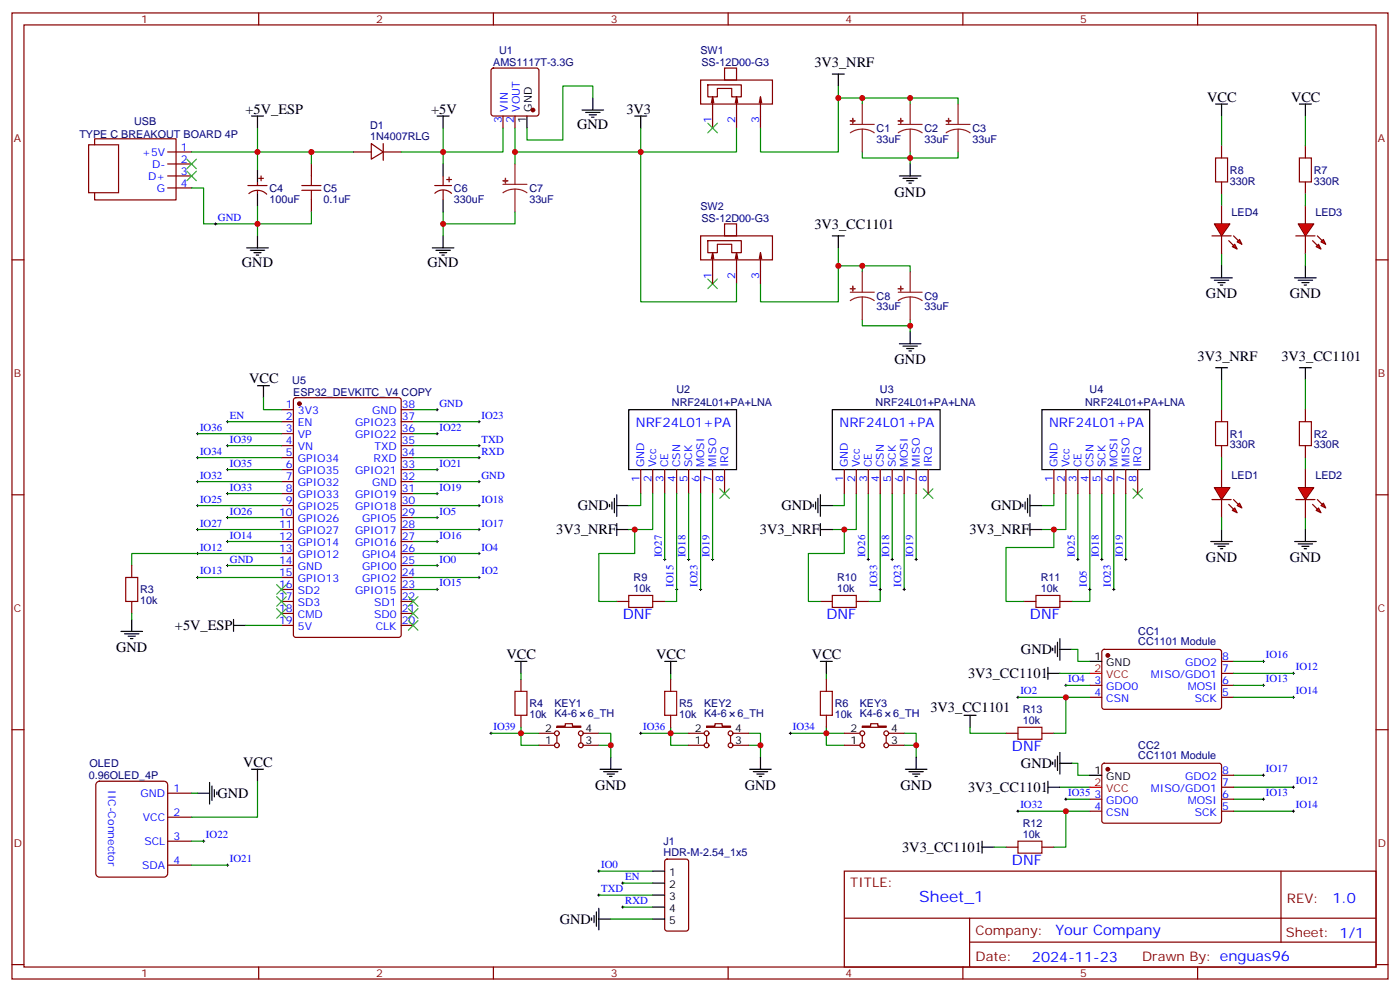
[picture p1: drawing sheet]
<svg xmlns="http://www.w3.org/2000/svg" width="412mm" height="292mm" viewBox="0 0 412 292" stroke-linecap="round" stroke-linejoin="round" font-family="sans-serif">
<g fill="none" stroke="#870000" stroke-width=".35">
<path d="M3.5 3.8h405.4v284.3h-405.4zM7.1 7.3h398.2v277.3h-398.2zM76.2 3.8v3.5M145.3 3.8v3.5M214.5 3.8v3.5M283.6 3.8v3.5M352.8 3.8v3.5M144.9 20.2l.4-.2h12.7l.5 .2 .2 .5v12.7l-.2 .5-.5 .2h-12.7l-.5-.2-.2-.5v-12.7zM148.2 34.1v3.6M151.7 34.1v3.6M206.4 23.6h21.1v7h-21.1zM208.5 25h9.9v3.5h-2.9v-2.5h-4.2v2.5h-2.8z"/>
<path d="M209.9 28.5l-.4 1.8M210.3 30.3l-.4-1.8v9.2M213.4 20h3.6v3.6h-3.6zM217 28.5l-.4 1.8M217.3 30.3l-.3-1.8v9.2M224 28.5l-.3 1.8M224.4 30.3l-.4-1.8v9.2M26.1 42.6h8.8v14.1h-8.8zM27.9 42.6v-1.7h24v17.9h-24v-2.1M49.4 44.7h7M49.4 48.3h7M49.4 51.8h7"/>
<path d="M49.4 55.3h7M73 54.6h5.7M73.3 57a3.8 3.8 0 0 1 5.3 .2M75.8 53.6v1M75.8 56v1.1M76.2 52.5h1.4M76.9 51.8v1.4M91.7 48.3v3.5M91.7 58.8v3.6M104.1 44.7h5.3M109.4 42.3l3.5 2.4-3.5 2.1zM112.9 44.7h5.3"/>
<path d="M112.9 42.3v4.9M128.1 54.6h4.9M128.1 56.9a3.5 3.5 0 0 1 4.9 0M130.5 51.8v2.8M130.5 56v2.8M131.6 52.8h1.4M132.3 52.1v1.5M3.5 76.5h3.6M206.4 69.4h21.1v7.1h-21.1zM208.5 70.8h9.9v3.6h-2.9v-2.5h-4.2v2.5h-2.8zM209.9 74.4l-.4 1.7M210.3 76.1l-.4-1.7v9.1"/>
<path d="M213.4 65.9h3.6v3.5h-3.6zM217 74.4l-.4 1.7M217.3 76.1l-.3-1.7v9.1M224 74.4l-.3 1.7M224.4 76.1l-.4-1.7v9.1M405.3 76.5h3.6M86.7 117.3l.4-.2h30.4l.6 .4 .1 69.4-.5 .7h-30.6l-.6-.5-.1-69.3zM82.9 120.6h3.5M82.9 124.1h3.5M82.9 127.6h3.5M82.9 131.2h3.5M82.9 134.7h3.5"/>
<path d="M82.9 138.2h3.5M118.2 120.6h3.5M118.2 124.1h3.5M118.2 127.6h3.5M118.2 131.2h3.5M118.2 134.7h3.5M118.2 138.2h3.5M188.7 138.2v7.1M192.3 138.2v7.1M195.8 138.2v7.1M199.3 138.2v7.1M202.8 138.2v7.1"/>
<path d="M206.4 138.2v7.1M209.9 138.2v7.1M213.4 138.2v7.1M248.7 138.2v7.1M252.2 138.2v7.1M255.8 138.2v7.1M259.3 138.2v7.1M262.8 138.2v7.1M266.3 138.2v7.1M269.9 138.2v7.1M273.4 138.2v7.1M310.4 138.2v7.1"/>
<path d="M314 138.2v7.1M317.5 138.2v7.1M321 138.2v7.1M324.6 138.2v7.1M328.1 138.2v7.1M331.6 138.2v7.1M335.1 138.2v7.1M359.8 120.6v3.5M359.8 131.2v3.5M3.5 145.6h3.6M82.9 141.7h3.5M82.9 145.3h3.5"/>
<path d="M82.9 148.8h3.5M82.9 152.3h3.5M82.9 155.9h3.5M82.9 159.4h3.5M118.2 141.7h3.5M118.2 145.3h3.5M118.2 148.8h3.5M118.2 152.3h3.5M118.2 155.9h3.5M118.2 159.4h3.5M405.3 145.6h3.6M38.8 166.4v3.6"/>
<path d="M38.8 177v3.6M82.9 162.9h3.5M82.9 166.4h3.5M82.9 170h3.5M82.9 173.5h3.5M82.9 177h3.5M118.2 162.9h3.5M118.2 166.4h3.5M118.2 170h3.5M118.2 173.5h3.5M118.2 177h3.5M82.9 180.6h3.5"/>
<path d="M82.9 184.1h3.5M118.2 180.6h3.5M118.2 184.1h3.5M153.5 200v3.5M197.6 200v3.5M243.4 200v3.5M324.8 191.3l.5-.2 34.1 .1 .4 .6v16.5l-.7 .5-34.1-.1-.4-.6v-16.3zM359.8 198.2h3.6M359.8 194.7h3.6M3.5 214.8h3.6M153.5 210.5v3.6M158.7 219.4h4.6"/>
<path d="M158.7 215.8h4.6M164 213.7h2.5v-.7h2.1v.7h2.5v.4h-7.1zM164 216.5v2.2M171.1 216.5v2.2M171.8 219.4h4.6M171.8 215.8h4.6M197.6 210.5v3.6M202.8 219.4h4.6M202.8 215.8h4.6M208.1 213.7h2.5v-.7h2.1v.7h2.5v.4h-7.1zM208.1 216.5v2.2M215.2 216.5v2.2"/>
<path d="M215.9 219.4h4.6M215.9 215.8h4.6M243.4 210.5v3.6M248.7 219.4h4.6M248.7 215.8h4.6M254 213.7h2.5v-.7h2.1v.7h2.5v.4h-7.1zM254 216.5v2.2M261.1 216.5v2.2M261.8 219.4h4.5M261.8 215.8h4.5M321 201.7h3.6M321 205.2h3.6"/>
<path d="M359.8 201.7h3.6M359.8 205.2h3.6M405.3 214.8h3.6M28.5 230.4l.8-.5h19l.9 .5 .2 .6v26.1l-.5 .9-.6 .2h-19l-.9-.5-.2-.6v-26.1zM49.4 233.5h7M321 235.2h3.6M321 238.8h3.6M324.8 224.9l.5-.3 34.1 .1 .4 .7v16.5l-.7 .4-34.1-.1-.4-.6v-16.2zM359.8 235.2h3.6M359.8 238.8h3.6M359.8 231.7h3.6M359.8 228.2h3.6"/>
<path d="M49.4 254.6h7M49.4 247.6h7M49.4 240.5h7M248.7 256.4h156.6v28.2h-156.6zM377.3 256.4v20.9M248.7 270.2h156.5M285.6 277.3h119.6M285.6 270.2v14.2M3.5 283.9h3.6M76.2 284.6v3.5M145.3 284.6v3.5M214.5 284.6v3.5"/>
<path d="M283.6 284.6v3.5M352.8 284.6v3.5M405.3 283.9h3.6"/>
<circle cx="164" cy="219.4" r=".71"/>
<circle cx="164" cy="215.8" r=".71"/>
<circle cx="171.1" cy="215.8" r=".71"/>
<circle cx="171.1" cy="219.4" r=".71"/>
<circle cx="208.1" cy="215.8" r=".71"/>
<circle cx="208.1" cy="219.4" r=".71"/>
<circle cx="215.2" cy="219.4" r=".71"/>
<circle cx="215.2" cy="215.8" r=".71"/>
<circle cx="254" cy="215.8" r=".71"/>
<circle cx="254" cy="219.4" r=".71"/>
<circle cx="261.1" cy="215.8" r=".71"/>
<circle cx="261.1" cy="219.4" r=".71"/>
</g>
<g fill="none" stroke="#000" stroke-width=".35">
<path d="M74.1 34.1h3.5M75.8 34.1v3.6M128.8 34.1h3.5M130.5 34.1v3.6M155.2 34.1v3.6M171.4 32.4h6.4M172.5 33.1h4.2M173.6 33.8h2.1M174.3 34.5h.7M174.6 28.9v3.5M187 34.1h3.5M188.7 34.1v3.6"/>
<path d="M245.2 21.8h3.5M246.9 21.8v3.5M75.8 50v3.6M75.8 57.1v3.5M130.5 48.3v3.5M130.5 58.8v3.6M264.9 51.8h6.4M266 52.5h4.2M267.1 53.2h2.1M267.8 53.9h.7M268.1 48.3v3.5M72.7 73h6.3"/>
<path d="M73.7 73.7h4.3M74.8 74.4h2.1M75.5 75.1h.7M75.8 69.4v3.6M127.4 73h6.3M128.4 73.7h4.2M129.5 74.4h2.1M130.2 75.1h.7M130.5 69.4v3.6M245.2 69.4h3.5M246.9 69.4v3.6M268.1 97.6v3.6"/>
<path d="M75.8 113.5h3.6M77.6 113.5v3.6M264.9 101.2h6.4M266 101.9h4.2M267.1 102.6h2.1M267.8 103.3h.7M185.2 120.6h31.8v17.6h-31.8zM245.2 120.6h31.7v17.6h-31.7zM306.9 120.6h31.8v17.6h-31.8zM179.6 148.4v.8M180.3 147.7v2.2M181 146.7v4.2"/>
<path d="M181.7 148.8h3.5M181.7 145.6v6.4M181.7 154.1v3.5M181.7 155.9h3.5M239.5 148.4v.8M240.2 147.7v2.2M240.9 146.7v4.2M241.7 148.8h3.5M241.7 155.9h3.5M241.7 145.6v6.4M241.7 154.1v3.5M301.3 148.4v.8"/>
<path d="M302 147.7v2.2M302.7 146.7v4.2M303.4 148.8h3.5M303.4 155.9h3.5M303.4 145.6v6.4M303.4 154.1v3.5M35.6 185.8h6.4M36.7 186.5h4.2M37.7 187.3h2.2M38.5 188h.7M38.8 182.3v3.5M68.8 184.1h3.5"/>
<path d="M68.8 182.3v3.5M151.7 194.7h3.5M153.5 194.7v3.5M195.8 194.7h3.5M197.6 194.7v3.5M241.7 194.7h3.5M243.4 194.7v3.5M308.7 198.2h3.5M308.7 196.4v3.6M310.1 190.8v.7M310.8 190.1v2.1M311.5 189v4.3"/>
<path d="M312.2 191.1h3.5M312.2 188v6.3M321 194.7h3.6M58.2 233.5h3.5M61.7 230.3v6.3M62.4 231.4v4.2M63.1 232.4v2.1M63.9 233.1v.7M74.1 226.4h3.5M75.8 226.4v3.5M176.7 226.4h6.4M177.8 227.1h4.2"/>
<path d="M178.9 227.8h2.1M179.6 228.5h.7M179.9 222.9v3.5M220.8 226.4h6.4M221.9 227.1h4.2M223 227.8h2.1M223.7 228.5h.7M224 222.9v3.5M266.7 226.4h6.3M267.8 227.1h4.2M268.8 227.8h2.1M269.5 228.5h.7"/>
<path d="M269.9 222.9v3.5M308.7 229.9v3.6M308.7 231.7h3.5M310.1 224.3v.7M310.8 223.6v2.1M311.5 222.5v4.3M312.2 221.5v6.3M312.2 224.6h3.5M321 228.2h3.6"/>
</g>
<g fill="#870000" stroke="#870000" stroke-width=".35">
<circle cx="157" cy="32.4" r=".53"/>
<circle cx="326.3" cy="192.9" r=".53"/>
<circle cx="88.2" cy="118.8" r=".53"/>
<circle cx="326.3" cy="226.4" r=".53"/>
</g>
<path d="M321 198.2h3.6M321 231.7h3.6" fill="none" stroke="#f00" stroke-width=".35"/>
<g fill="none" stroke="#008700" stroke-width=".35">
<path d="M75.8 37.7v7h-19.4M130.5 37.7v7h-12.3M148.2 37.7v7h-17.7v3.6M151.7 37.7v10.6M174.6 28.9v-3.6h-8.8v15.9h-10.6v-3.5M188.7 37.7v51.1h28.3v-5.3M217 37.7v7h-65.3M246.9 25.3v19.4h-22.9v-7M246.9 28.9h7.1v1.7M254 28.9h28.2v1.7M268.1 28.9v1.7M56.4 55.3h3.6v10.6h15.8v3.5"/>
<path d="M91.7 48.3v-3.6h-15.9v5.3M91.7 44.7h12.4M254 44.7v1.8h28.2v-1.8M268.1 44.7v3.6M75.8 60.6v5.3h15.9v-3.5M130.5 62.4v7M151.7 62.4v3.5h-21.2M246.9 73v15.8h-22.9v-5.3M246.9 78.2h7.1M254 94.1v1.8h14.1v1.7M254 80v-1.8h14.1v1.8M268.1 94.1v1.8"/>
<path d="M77.6 117.1v3.5h5.3M58.2 134.7h24.7M58.2 127.6h24.7M67 138.2h15.9M67 131.2h15.9M121.7 120.6h7.1M121.7 124.1h19.4M121.7 138.2h7.1M121.7 127.6h7.1M58.2 141.7h24.7M58.2 148.8h24.7M58.2 155.9h24.7"/>
<path d="M67 159.4h15.9M67 145.3h15.9M67 152.3h15.9M121.7 141.7h19.4M121.7 148.8h19.4M121.7 159.4h7.1M121.7 145.3h7.1M121.7 152.3h7.1M188.7 145.3v3.5h-3.5M192.3 145.3v10.6h-7.1M195.8 145.3v19.4M202.8 145.3v19.4"/>
<path d="M206.4 145.3v28.2M209.9 145.3v19.4M248.7 145.3v3.5h-3.5M252.2 145.3v10.6h-7M255.8 145.3v19.4M259.3 145.3v31.7h-3.5M262.8 145.3v19.4M266.3 145.3v28.2M269.9 145.3v19.4M310.4 145.3v3.5h-3.5M314 145.3v10.6h-7.1M317.5 145.3v19.4"/>
<path d="M321 145.3v31.7h-5.3M324.6 145.3v19.4M328.1 145.3v28.2M331.6 145.3v19.4M58.2 170h24.7M67 166.4h15.9M82.9 162.9h-44.1v3.5M121.7 170h19.4M121.7 162.9h19.4M38.8 180.6v1.7M72.3 184.1h10.6M153.5 198.2v1.8"/>
<path d="M197.6 198.2v1.8M243.4 198.2v1.8M312.2 198.2h8.8M315.7 191.1h1.8v3.6h3.5M363.4 198.2h17.6M363.4 194.7h8.8M144.6 215.8h8.9v3.6h5.2M153.5 214.1v1.7h5.2M176.4 215.8h3.5v7.1M176.4 219.4h3.5M188.7 215.8h8.9v3.6h5.2M197.6 214.1v1.7h5.2"/>
<path d="M220.5 215.8h3.5v7.1M220.5 219.4h3.5M232.8 215.8h10.6v3.6h5.3M243.4 214.1v1.7h5.3M266.3 215.8h3.6v7.1M266.3 219.4h3.6M299.9 205.2h21.1M314 201.7h7M363.4 201.7h8.8M363.4 205.2h17.6M56.4 233.5h1.8M75.8 229.9v10.6h-19.4"/>
<path d="M299.9 238.8h21.1M312.2 231.7h8.8M314 235.2h7M315.7 224.6h1.8v3.6h3.5M363.4 228.2h8.8M363.4 235.2h8.8M363.4 238.8h17.6M363.4 231.7h17.6M56.4 247.6h3.6M56.4 254.6h10.6"/>
</g>
<g fill="none" stroke="#3c3" stroke-width=".35">
<path d="M208.5 36.3l2.8 2.8M211.3 36.3l-2.8 2.8M55 46.8l2.9 2.9M55 50.4l2.9 2.8M57.9 46.8l-2.9 2.9M57.9 50.4l-2.9 2.8M208.5 82.1l2.8 2.8M211.3 82.1l-2.8 2.8M212 143.9l2.8 2.8M214.8 143.9l-2.8 2.8M272 143.9l2.8 2.8M274.8 143.9l-2.8 2.8"/>
<path d="M333.7 143.9l2.8 2.8M336.5 143.9l-2.8 2.8"/>
</g>
<path d="M88.9 56h5.6M88.9 54.6h5.6M91.7 51.8v2.8M91.7 56v2.8M358.1 124.1h3.5v7.1h-3.5zM37 170h3.6v7h-3.6zM151.7 203.5h3.5v7h-3.5zM195.8 203.5h3.5v7h-3.5zM241.7 203.5h3.5v7h-3.5z" fill="none" stroke="#a10000" stroke-width=".35"/>
<g fill="none" stroke="#000" stroke-width=".29">
<path d="M63.1 65.9h.8M63.5 65.5v.8M57.9 127.6h.7M57.9 134.7h.7M58.2 127.3v.7M58.2 134.3v.7M66.7 138.2h.7M66.7 131.2h.7M67 130.8v.7M67 137.9v.7M128.4 120.6h.7M128.4 138.2h.7"/>
<path d="M128.4 127.6h.7M128.8 120.2v.7M128.8 127.3v.7M128.8 137.9v.7M140.8 124.1h.7M141.1 123.8v.7M57.9 141.7h.7M57.9 148.8h.7M57.9 155.9h.7M58.2 141.4v.7M58.2 148.4v.8M58.2 155.5v.7"/>
<path d="M66.7 159.4h.7M66.7 145.3h.7M66.7 152.3h.7M67 144.9v.7M67 152v.7M67 159v.7M128.4 159.4h.7M128.4 145.3h.7M128.4 152.3h.7M128.8 144.9v.7M128.8 152v.7M128.8 159v.7"/>
<path d="M140.8 141.7h.7M140.8 148.8h.7M140.8 155.9h.7M141.1 141.4v.7M141.1 148.4v.8M141.1 155.5v.7M57.9 170h.7M57.9 162.9h.7M58.2 162.6v.7M58.2 169.6v.7M66.7 166.4h.7M67 166.1v.7"/>
<path d="M128.4 166.4h.7M128.4 173.5h.7M128.8 166.1v.7M128.8 173.1v.7M140.8 170h.7M140.8 162.9h.7M141.1 162.6v.7M141.1 169.6v.7M195.4 164.7h.7M195.8 164.3v.7M199 173.5h.7M199.3 173.1v.7"/>
<path d="M202.5 164.7h.7M202.8 164.3v.7M206 173.5h.7M206.4 173.1v.7M209.5 164.7h.8M209.9 164.3v.7M255.4 164.7h.7M255.8 164.3v.7M258.9 173.5h.7M259.3 173.1v.7M262.5 164.7h.7M262.8 164.3v.7"/>
<path d="M266 173.5h.7M266.3 173.1v.7M269.5 164.7h.7M269.9 164.3v.7M317.1 164.7h.8M317.5 164.3v.7M320.7 173.5h.7M321 173.1v.7M324.2 164.7h.7M324.6 164.3v.7M327.7 173.5h.7M328.1 173.1v.7"/>
<path d="M331.3 164.7h.7M331.6 164.3v.7M371.8 194.7h.7M372.2 194.3v.7M380.6 198.2h.8M381 197.8v.7M144.3 215.8h.7M144.6 215.5v.7M188.4 215.8h.7M188.7 215.5v.7M232.5 215.8h.7M232.8 215.5v.7"/>
<path d="M299.5 205.2h.7M299.9 204.9v.7M313.6 201.7h.7M314 201.4v.7M371.8 201.7h.7M372.2 201.4v.7M380.6 205.2h.8M381 204.9v.7M299.5 238.8h.7M299.9 238.4v.7M313.6 235.2h.7M314 234.9v.7"/>
<path d="M371.8 235.2h.7M371.8 228.2h.7M372.2 227.8v.7M372.2 234.9v.7M380.6 238.8h.8M380.6 231.7h.8M381 231.4v.7M381 238.4v.7M59.6 247.6h.7M60 247.2v.7M66.7 254.6h.7M67 254.3v.7"/>
</g>
<g fill="none" stroke="#8c2424" stroke-width=".35">
<path d="M250.5 36.6h7M254 38l1.9 .3 1.6 .8M254 38l-1.9 .3-1.6 .8M254 30.6v6M254 38v6.7M264.6 36.6h7M268.1 38l1.9 .3 1.6 .8M268.1 38l-1.8 .3-1.7 .8M268.1 30.6v6M268.1 38v6.7M278.7 36.6h7.1M282.2 38l1.9 .3 1.7 .8"/>
<path d="M282.2 38l-1.8 .3-1.7 .8M282.2 30.6v6M282.2 38v6.7M148.2 54.3h7M151.7 55.7l1.8 .2 1.7 .8M151.7 55.7l-1.9 .2-1.6 .8M151.7 48.3v6M151.7 55.7v6.7M250.5 86h7M254 87.4l1.9 .3 1.6 .8M254 87.4l-1.9 .3-1.6 .8M254 80v6"/>
<path d="M254 87.4v6.7M264.6 86h7M268.1 87.4l1.9 .3 1.6 .8M268.1 87.4l-1.8 .3-1.7 .8M268.1 80v6M268.1 87.4v6.7"/>
</g>
<g fill="#8c2424" stroke="#8c2424" stroke-width=".35">
<path d="M148.2 53.2h1.4z"/>
<path d="M148.9 52.5v1.4z"/>
<path d="M250.5 35.6h1.4z"/>
<path d="M251.2 34.9v1.4z"/>
<path d="M264.6 35.6h1.4z"/>
<path d="M265.3 34.9v1.4z"/>
<path d="M278.7 35.6h1.4z"/>
<path d="M279.4 34.9v1.4z"/>
<path d="M250.5 84.9l1.4 .1z"/>
<path d="M251.2 84.2v1.5z"/>
<path d="M264.6 84.9l1.4 .1z"/>
<path d="M265.3 84.2v1.5z"/>
</g>
<g fill="#f00" stroke="#870000" stroke-width=".35">
<path d="M357.7 143.5h4.6l-2.5 3.5z"/>
<path d="M357 147h5.7z"/>
</g>
<g fill="#870000" stroke="#870000" stroke-width=".35">
<path d="M363.4 147l1.4 1.4z"/>
<path d="M361.9 148.4l1.5 1.5z"/>
</g>
<g fill="#f00" stroke="#870000" stroke-width=".35">
<path d="M364.4 148.8l.7-.7 .7 1.4z"/>
<path d="M363 150.2l.7-.7 .7 1.4z"/>
</g>
<path d="M359.8 138.2v5.3M359.8 147v5.3" fill="none" stroke="#870000" stroke-width=".35"/>
<path d="M359.8 111.8v8.8M384.5 111.8v8.8M359.8 134.7v3.5M384.5 134.7v3.5M359.8 152.3v3.6M384.5 152.3v3.6" fill="none" stroke="#008700" stroke-width=".35"/>
<g fill="none" stroke="#000" stroke-width=".35">
<path d="M358.1 108.2h3.5M359.8 108.2v3.6M382.8 108.2h3.5M384.5 108.2v3.6M356.7 159.4h6.3M359.8 155.9v3.5M381.4 159.4h6.3M384.5 155.9v3.5M357.7 160.1h4.2M358.8 160.8h2.1M359.5 161.5h.7M382.4 160.1h4.2"/>
<path d="M383.5 160.8h2.1M384.2 161.5h.7"/>
</g>
<g fill="#f00" stroke="#870000" stroke-width=".35">
<path d="M382.4 143.5h4.6l-2.5 3.5z"/>
<path d="M381.7 147h5.6z"/>
</g>
<g fill="#870000" stroke="#870000" stroke-width=".35">
<path d="M388.1 147l1.4 1.4z"/>
<path d="M386.6 148.4l1.5 1.5z"/>
</g>
<g fill="#f00" stroke="#870000" stroke-width=".35">
<path d="M389.1 148.8l.7-.7 .7 1.4z"/>
<path d="M387.7 150.2l.7-.7 .7 1.4z"/>
</g>
<path d="M384.5 43v3.5M384.5 53.6v3.5M384.5 120.6v3.5M384.5 131.2v3.5M384.5 138.2v5.3M384.5 147v5.3M196 253.1l.5-.2h5.6l.7 .4v20l-.4 .7h-5.9l-.7-.4v-20z" fill="none" stroke="#870000" stroke-width=".35"/>
<path d="M382.8 46.5h3.5v7.1h-3.5zM382.8 124.1h3.5v7.1h-3.5z" fill="none" stroke="#a10000" stroke-width=".35"/>
<path d="M67 124.1h15.9M121.7 131.2h19.4M121.7 134.7h19.4M121.7 155.9h19.4M121.7 173.5h7.1M121.7 166.4h7.1M176.4 256.4h15.9M183.4 259.9h8.9M176.4 263.5h15.9M179.9 270.5h12.4M183.4 267h8.9" fill="none" stroke="#008700" stroke-width=".35"/>
<path d="M81.5 172.1l2.8 2.8M81.5 175.6l2.8 2.8M81.5 179.1l2.8 2.9M84.3 172.1l-2.8 2.8M84.3 175.6l-2.8 2.8M84.3 179.1l-2.8 2.9M120.3 179.1l2.8 2.9M120.3 175.6l2.8 2.8M123.1 179.1l-2.8 2.9M123.1 175.6l-2.8 2.8M120.3 182.7l2.8 2.8M123.1 182.7l-2.8 2.8" fill="none" stroke="#3c3" stroke-width=".35"/>
<g fill="none" stroke="#000" stroke-width=".29">
<path d="M66.7 124.1h.7M67 123.8v.7M140.8 134.7h.7M140.8 131.2h.7M141.1 130.8v.7M141.1 134.3v.7M176 256.4h.7M176.4 256v.8M183.1 259.9h.7M183.4 259.6v.7M176 263.5h.7M176.4 263.1v.7"/>
<path d="M183.1 267h.7M183.4 266.6v.7"/>
</g>
<path d="M192.3 256.4h3.5M192.3 259.9h3.5M174.3 270.2v.7M175 269.5v2.1M175.7 268.4v4.2M176.4 270.5h3.5M176.4 267.3v6.4M192.3 263.5h3.5M192.3 267h3.5M192.3 270.5h3.5" fill="none" stroke="#000" stroke-width=".35"/>
<g fill="#f00" stroke="#870000" stroke-width=".35">
<path d="M382.4 65.9h4.6l-2.5 3.5z"/>
<path d="M381.7 69.4h5.6z"/>
</g>
<g fill="#870000" stroke="#870000" stroke-width=".35">
<path d="M388.1 69.4l1.4 1.4z"/>
<path d="M386.6 70.8l1.5 1.4z"/>
</g>
<g fill="#f00" stroke="#870000" stroke-width=".35">
<path d="M389.1 71.2l.7-.7 .7 1.4z"/>
<path d="M387.7 72.6l.7-.7 .7 1.4z"/>
</g>
<path d="M384.5 60.6v5.3M384.5 69.4v5.3" fill="none" stroke="#870000" stroke-width=".35"/>
<path d="M359.8 34.1v8.9M384.5 34.1v8.9M359.8 57.1v3.5M384.5 57.1v3.5M359.8 74.7v3.5M384.5 74.7v3.5" fill="none" stroke="#008700" stroke-width=".35"/>
<path d="M359.8 78.2v3.6M384.5 78.2v3.6M356.7 81.8h6.3M357.7 82.5h4.2M358.8 83.2h2.1M359.5 83.9h.7M381.4 81.8h6.3M382.4 82.5h4.2M383.5 83.2h2.1M384.2 83.9h.7" fill="none" stroke="#000" stroke-width=".35"/>
<g fill="#f00" stroke="#870000" stroke-width=".35">
<path d="M357.7 65.9h4.6l-2.5 3.5z"/>
<path d="M357 69.4h5.7z"/>
</g>
<g fill="#870000" stroke="#870000" stroke-width=".35">
<path d="M363.4 69.4l1.4 1.4z"/>
<path d="M361.9 70.8l1.5 1.4z"/>
</g>
<g fill="#f00" stroke="#870000" stroke-width=".35">
<path d="M364.4 71.2l.7-.7 .7 1.4z"/>
<path d="M363 72.6l.7-.7 .7 1.4z"/>
</g>
<g fill="none" stroke="#870000" stroke-width=".35">
<path d="M359.8 43v3.5M359.8 53.6v3.5M359.8 60.6v5.3M359.8 69.4v5.3M181.7 177h3.5M192.3 177h3.5M241.7 177h3.5M252.2 177h3.6M301.6 177h3.6M312.2 177h3.5M296.3 215.8h3.6M306.9 215.8h3.5"/>
<path d="M296.3 249.3h3.6M306.9 249.3h3.5"/>
</g>
<path d="M358.1 46.5h3.5v7.1h-3.5zM185.2 175.3h7.1v3.5h-7.1zM245.2 175.3h7v3.5h-7zM305.2 175.3h7v3.5h-7zM299.9 214.1h7v3.5h-7zM299.9 247.6h7v3.5h-7z" fill="none" stroke="#a10000" stroke-width=".35"/>
<path d="M358.1 30.6h3.5M359.8 30.6v3.5M382.8 30.6h3.5M384.5 30.6v3.5M284 210.5h3.5M285.8 210.5v3.6M289.3 249.3h3.5M289.3 247.6v3.5" fill="none" stroke="#000" stroke-width=".35"/>
<path d="M187 155.9v7h-10.6v14.1h5.3M199.3 145.3v31.7h-3.5M248.7 155.9v7h-10.6v14.1h3.6M310.4 155.9v5.2h-14.1v15.9h5.3M285.8 214.1v1.7h10.5M314 205.2v10.6h-3.6M314 238.8v10.5h-3.6M292.8 249.3h3.5" fill="none" stroke="#008700" stroke-width=".35"/>
<g fill="#c00">
<circle cx="75.8" cy="44.7" r=".88"/>
<circle cx="75.8" cy="65.9" r=".88"/>
<circle cx="91.7" cy="44.7" r=".88"/>
<circle cx="130.5" cy="44.7" r=".88"/>
<circle cx="130.5" cy="65.9" r=".88"/>
<circle cx="151.7" cy="44.7" r=".88"/>
<circle cx="246.9" cy="28.9" r=".88"/>
<circle cx="254" cy="28.9" r=".88"/>
<circle cx="268.1" cy="28.9" r=".88"/>
<circle cx="268.1" cy="46.5" r=".88"/>
<circle cx="188.7" cy="44.7" r=".88"/>
<circle cx="246.9" cy="78.2" r=".88"/>
<circle cx="153.5" cy="215.8" r=".88"/>
<circle cx="179.9" cy="219.4" r=".88"/>
<circle cx="224" cy="219.4" r=".88"/>
<circle cx="197.6" cy="215.8" r=".88"/>
<circle cx="269.9" cy="219.4" r=".88"/>
<circle cx="243.4" cy="215.8" r=".88"/>
<circle cx="254" cy="78.2" r=".88"/>
<circle cx="268.1" cy="95.9" r=".88"/>
<circle cx="248.7" cy="155.9" r=".88"/>
<circle cx="187" cy="155.9" r=".88"/>
<circle cx="310.4" cy="155.9" r=".88"/>
<circle cx="314" cy="238.8" r=".88"/>
<circle cx="314" cy="205.2" r=".88"/>
</g>
<text font-size="4.6" fill="#00f" x="270.8" y="265.4">Sheet_1</text>
<g font-size="4.2">
<text x="239.9" y="19.7">3V3_NRF</text>
<text x="355.6" y="29.9">VCC</text>
<text x="380.3" y="29.9">VCC</text>
<text x="72.3" y="33.4">+5V_ESP</text>
<text x="127" y="33.4">+5V</text>
<text x="184.5" y="33.4">3V3</text>
<text x="170" y="38">GND</text>
<text x="263.5" y="57.9">GND</text>
<text x="239.9" y="67.3">3V3_CC1101</text>
<text x="71.3" y="78.6">GND</text>
<text x="125.9" y="78.6">GND</text>
<text x="355.2" y="87.8">GND</text>
<text x="379.9" y="87.8">GND</text>
<text x="263.5" y="107.3">GND</text>
<text x="352.8" y="106.1">3V3_NRF</text>
<text x="377.5" y="106.1">3V3_CC1101</text>
<text x="73.4" y="112.8">VCC</text>
<text x="170.2" y="150.2">GND</text>
<text x="230.2" y="150.2">GND</text>
<text x="291.9" y="150.2">GND</text>
<text x="163.9" y="157.3">3V3_NRF</text>
<text x="223.8" y="157.3">3V3_NRF</text>
<text x="285.6" y="157.3">3V3_NRF</text>
<text x="355.2" y="165.4">GND</text>
<text x="379.9" y="165.4">GND</text>
<text x="51.5" y="185.5">+5V_ESP</text>
<text x="34.2" y="191.9">GND</text>
<text x="149.2" y="194">VCC</text>
<text x="193.3" y="194">VCC</text>
<text x="239.2" y="194">VCC</text>
<text x="300.7" y="192.6">GND</text>
<text x="285.1" y="199.6">3V3_CC1101</text>
<text x="274.1" y="209.4">3V3_CC1101</text>
<text x="71.6" y="225.7">VCC</text>
<text x="300.7" y="226.1">GND</text>
<text x="175.3" y="232.4">GND</text>
<text x="219.4" y="232.4">GND</text>
<text x="265.3" y="232.4">GND</text>
<text x="285.1" y="233.1">3V3_CC1101</text>
<text x="64" y="234.9">GND</text>
<text x="265.7" y="250.8">3V3_CC1101</text>
<text x="164.9" y="271.9">GND</text>
</g>
<g font-size="4.2" fill="#00f">
<text x="183.4" y="182.3">DNF</text>
<text x="243.4" y="182.3">DNF</text>
<text x="303.4" y="182.3">DNF</text>
<text x="298.1" y="221.1">DNF</text>
<text x="298.1" y="254.6">DNF</text>
<text x="392.5" y="265.7">1.0</text>
<text x="310.9" y="275.2">Your Company</text>
<text x="304" y="283">2024-11-23</text>
</g>
<g font-size="3.9" fill="#00f">
<text x="187.3" y="125.8">NRF24L01+PA</text>
<text x="247.3" y="125.8">NRF24L01+PA</text>
<text x="309" y="125.8">NRF24L01+PA</text>
</g>
<g font-size="3.9" fill="#800">
<text x="250.5" y="261">TITLE:</text>
<text x="379.1" y="265.7">REV:</text>
<text x="287.4" y="275.2">Company:</text>
<text x="378.7" y="275.8">Sheet: 1/1</text>
<text x="287.4" y="282.9">Date:</text>
<text x="336.4" y="282.9">Drawn By: enguas96</text>
</g>
<g font-size="3.2" fill="#800">
<text x="41.6" y="6.8">1</text>
<text x="110.8" y="6.8">2</text>
<text x="179.9" y="6.8">3</text>
<text x="249.1" y="6.8">4</text>
<text x="318.2" y="6.8">5</text>
<text x="4.1" y="41.9">A</text>
<text x="405.9" y="41.9">A</text>
<text x="4.1" y="111.1">B</text>
<text x="405.9" y="111.1">B</text>
<text x="4.1" y="180.2">C</text>
<text x="405.9" y="180.2">C</text>
<text x="4.1" y="249.3">D</text>
<text x="405.9" y="249.3">D</text>
<text x="41.6" y="287.6">1</text>
<text x="110.8" y="287.6">2</text>
<text x="179.9" y="287.6">3</text>
<text x="249.1" y="287.6">4</text>
<text x="318.2" y="287.6">5</text>
</g>
<g font-size="3.2" fill="#000080">
<text x="147" y="15.9">U1</text>
<text x="206.3" y="15.9">SW1</text>
<text x="145.3" y="19.4">AMS1117T-3.3G</text>
<text x="206.6" y="19.4">SS-12D00-G3</text>
<text x="23.4" y="40.6">TYPE C BREAKOUT BOARD 4P</text>
<text x="39.5" y="36.9">USB</text>
<text x="109" y="41.2">1N4007RLG</text>
<text x="109" y="38">D1</text>
<text x="258.2" y="42">33uF</text>
<text x="258.2" y="38.9">C1</text>
<text x="272.3" y="42">33uF</text>
<text x="272.3" y="38.9">C2</text>
<text x="286.5" y="42">33uF</text>
<text x="286.5" y="38.9">C3</text>
<text x="362.3" y="51.2">R8</text>
<text x="387" y="51.2">R7</text>
<text x="79.4" y="59.7">100uF</text>
<text x="79.4" y="56.4">C4</text>
<text x="95.2" y="59.6">0.1uF</text>
<text x="95.2" y="56.5">C5</text>
<text x="133.7" y="59.7">330uF</text>
<text x="133.7" y="56.4">C6</text>
<text x="155.9" y="59.6">33uF</text>
<text x="155.9" y="56.5">C7</text>
<text x="362.3" y="54.3">330R</text>
<text x="387" y="54.3">330R</text>
<text x="206.3" y="61.8">SW2</text>
<text x="206.6" y="65.3">SS-12D00-G3</text>
<text x="362.8" y="63.5">LED4</text>
<text x="387.5" y="63.5">LED3</text>
<text x="258.2" y="88.2">C8</text>
<text x="272.3" y="88.2">C9</text>
<text x="258.2" y="91.4">33uF</text>
<text x="272.3" y="91.4">33uF</text>
<text x="86.1" y="112.9">U5</text>
<text x="86.4" y="116.4">ESP32_DEVKITC_V4 COPY</text>
<text x="197.9" y="119.5">NRF24L01+PA+LNA</text>
<text x="199.2" y="115.7">U2</text>
<text x="257.9" y="119.5">NRF24L01+PA+LNA</text>
<text x="259.2" y="115.7">U3</text>
<text x="319.6" y="119.5">NRF24L01+PA+LNA</text>
<text x="321" y="115.7">U4</text>
<text x="362.3" y="132">330R</text>
<text x="362.3" y="128.8">R1</text>
<text x="387" y="132">330R</text>
<text x="387" y="128.8">R2</text>
<text x="362.8" y="141.1">LED1</text>
<text x="387.5" y="141.1">LED2</text>
<text x="186.6" y="171">R9</text>
<text x="246.6" y="171">R10</text>
<text x="306.6" y="171">R11</text>
<text x="41.3" y="177.8">10k</text>
<text x="41.3" y="174.6">R3</text>
<text x="186.6" y="174.2">10k</text>
<text x="246.6" y="174.2">10k</text>
<text x="306.6" y="174.2">10k</text>
<text x="335.3" y="190">CC1101 Module</text>
<text x="335.3" y="186.9">CC1</text>
<text x="155.9" y="208.2">R4</text>
<text x="163.3" y="208">KEY1</text>
<text x="200" y="208.2">R5</text>
<text x="207.4" y="208">KEY2</text>
<text x="245.9" y="208.2">R6</text>
<text x="253.3" y="208">KEY3</text>
<text x="301.3" y="209.8">R13</text>
<text x="155.9" y="211.3">10k</text>
<text x="163.3" y="211.2">K4-6</text>
<text x="173.2" y="211.2">6_TH</text>
<text x="200" y="211.3">10k</text>
<text x="207.4" y="211.2">K4-6</text>
<text x="217.3" y="211.2">6_TH</text>
<text x="245.9" y="211.3">10k</text>
<text x="253.3" y="211.2">K4-6</text>
<text x="263.1" y="211.2">6_TH</text>
<text x="301.3" y="213">10k</text>
<text x="335.3" y="220.4">CC2</text>
<text x="26.4" y="225.8">OLED</text>
<text x="335.3" y="223.5">CC1101 Module</text>
<text x="26.2" y="229.2">0.96OLED_4P</text>
<text x="301.3" y="243.3">R12</text>
<text x="195.5" y="251.8">HDR-M-2.54_1x5</text>
<text x="195.5" y="248.6">J1</text>
<text x="301.3" y="246.5">10k</text>
</g>
<g font-size="3.2" fill="#00f">
<text x="149.6" y="32.8" transform="rotate(-90 149.6 32.8)">VIN</text>
<text x="153.1" y="32.8" transform="rotate(-90 153.1 32.8)">VOUT</text>
<text x="147.8" y="36.3" transform="rotate(-90 147.8 36.3)">3</text>
<text x="151.3" y="36.3" transform="rotate(-90 151.3 36.3)">2</text>
<text x="209.5" y="36.2" transform="rotate(-90 209.5 36.2)">1</text>
<text x="216.6" y="36.2" transform="rotate(-90 216.6 36.2)">2</text>
<text x="223.7" y="36.2" transform="rotate(-90 223.7 36.2)">3</text>
<text x="41.9" y="45.8">+5V</text>
<text x="53.3" y="44.4">1</text>
<text x="53.3" y="47.9">2</text>
<text x="43.6" y="52.8">D+</text>
<text x="44.8" y="49.3">D-</text>
<text x="53.3" y="51.4">3</text>
<text x="46.2" y="56.4">G</text>
<text x="53.3" y="55">4</text>
<text x="64.2" y="65">GND</text>
<text x="209.5" y="82" transform="rotate(-90 209.5 82)">1</text>
<text x="216.6" y="82" transform="rotate(-90 216.6 82)">2</text>
<text x="223.7" y="82" transform="rotate(-90 223.7 82)">3</text>
<text x="129.5" y="119.7">GND</text>
<text x="67.7" y="123.2">EN</text>
<text x="84.2" y="123.8">2</text>
<text x="84.2" y="120.2">1</text>
<text x="87.7" y="125.5">EN</text>
<text x="87.7" y="122">3V3</text>
<text x="104.6" y="125.5">GPIO23</text>
<text x="109.6" y="122">GND</text>
<text x="118.4" y="120.2">38</text>
<text x="118.4" y="123.8">37</text>
<text x="141.8" y="123.2">IO23</text>
<text x="58.9" y="126.8">IO36</text>
<text x="67.7" y="130.3">IO39</text>
<text x="84.2" y="130.8">4</text>
<text x="84.2" y="127.3">3</text>
<text x="87.7" y="129">VP</text>
<text x="104.6" y="129">GPIO22</text>
<text x="118.4" y="127.3">36</text>
<text x="118.4" y="130.8">35</text>
<text x="129.5" y="126.8">IO22</text>
<text x="141.8" y="130.3">TXD</text>
<text x="58.9" y="133.8">IO34</text>
<text x="67.7" y="137.3">IO35</text>
<text x="84.2" y="137.9">6</text>
<text x="84.2" y="134.3">5</text>
<text x="87.7" y="136.1">GPIO34</text>
<text x="87.7" y="132.6">VN</text>
<text x="110" y="136.1">RXD</text>
<text x="110.3" y="132.6">TXD</text>
<text x="118.4" y="134.3">34</text>
<text x="118.4" y="137.9">33</text>
<text x="129.5" y="137.3">IO21</text>
<text x="141.8" y="133.8">RXD</text>
<text x="189.8" y="137.5" transform="rotate(-90 189.8 137.5)">GND</text>
<text x="193.3" y="137.5" transform="rotate(-90 193.3 137.5)">Vcc</text>
<text x="196.8" y="137.5" transform="rotate(-90 196.8 137.5)">CE</text>
<text x="200.4" y="137.5" transform="rotate(-90 200.4 137.5)">CSN</text>
<text x="203.9" y="137.5" transform="rotate(-90 203.9 137.5)">SCK</text>
<text x="207.4" y="137.5" transform="rotate(-90 207.4 137.5)">MOSI</text>
<text x="211" y="137.5" transform="rotate(-90 211 137.5)">MISO</text>
<text x="214.5" y="137.5" transform="rotate(-90 214.5 137.5)">IRQ</text>
<text x="249.8" y="137.5" transform="rotate(-90 249.8 137.5)">GND</text>
<text x="253.3" y="137.5" transform="rotate(-90 253.3 137.5)">Vcc</text>
<text x="256.8" y="137.5" transform="rotate(-90 256.8 137.5)">CE</text>
<text x="260.3" y="137.5" transform="rotate(-90 260.3 137.5)">CSN</text>
<text x="263.9" y="137.5" transform="rotate(-90 263.9 137.5)">SCK</text>
<text x="267.4" y="137.5" transform="rotate(-90 267.4 137.5)">MOSI</text>
<text x="270.9" y="137.5" transform="rotate(-90 270.9 137.5)">MISO</text>
<text x="274.5" y="137.5" transform="rotate(-90 274.5 137.5)">IRQ</text>
<text x="311.5" y="137.5" transform="rotate(-90 311.5 137.5)">GND</text>
<text x="315" y="137.5" transform="rotate(-90 315 137.5)">Vcc</text>
<text x="318.6" y="137.5" transform="rotate(-90 318.6 137.5)">CE</text>
<text x="322.1" y="137.5" transform="rotate(-90 322.1 137.5)">CSN</text>
<text x="325.6" y="137.5" transform="rotate(-90 325.6 137.5)">SCK</text>
<text x="329.1" y="137.5" transform="rotate(-90 329.1 137.5)">MOSI</text>
<text x="332.7" y="137.5" transform="rotate(-90 332.7 137.5)">MISO</text>
<text x="336.2" y="137.5" transform="rotate(-90 336.2 137.5)">IRQ</text>
<text x="58.9" y="140.9">IO32</text>
<text x="84.2" y="141.4">7</text>
<text x="87.7" y="143.2">GPIO32</text>
<text x="87.7" y="139.6">GPIO35</text>
<text x="104.6" y="139.6">GPIO21</text>
<text x="109.6" y="143.2">GND</text>
<text x="118.4" y="141.4">32</text>
<text x="141.8" y="140.9">GND</text>
<text x="188.4" y="142" transform="rotate(-90 188.4 142)">1</text>
<text x="191.9" y="142" transform="rotate(-90 191.9 142)">2</text>
<text x="195.4" y="142" transform="rotate(-90 195.4 142)">3</text>
<text x="199" y="142" transform="rotate(-90 199 142)">4</text>
<text x="202.5" y="142" transform="rotate(-90 202.5 142)">5</text>
<text x="206" y="142" transform="rotate(-90 206 142)">6</text>
<text x="209.5" y="142" transform="rotate(-90 209.5 142)">7</text>
<text x="213.1" y="142" transform="rotate(-90 213.1 142)">8</text>
<text x="248.4" y="142" transform="rotate(-90 248.4 142)">1</text>
<text x="251.9" y="142" transform="rotate(-90 251.9 142)">2</text>
<text x="255.4" y="142" transform="rotate(-90 255.4 142)">3</text>
<text x="258.9" y="142" transform="rotate(-90 258.9 142)">4</text>
<text x="262.5" y="142" transform="rotate(-90 262.5 142)">5</text>
<text x="266" y="142" transform="rotate(-90 266 142)">6</text>
<text x="269.5" y="142" transform="rotate(-90 269.5 142)">7</text>
<text x="273" y="142" transform="rotate(-90 273 142)">8</text>
<text x="310.1" y="142" transform="rotate(-90 310.1 142)">1</text>
<text x="313.6" y="142" transform="rotate(-90 313.6 142)">2</text>
<text x="317.1" y="142" transform="rotate(-90 317.1 142)">3</text>
<text x="320.7" y="142" transform="rotate(-90 320.7 142)">4</text>
<text x="324.2" y="142" transform="rotate(-90 324.2 142)">5</text>
<text x="327.7" y="142" transform="rotate(-90 327.7 142)">6</text>
<text x="331.3" y="142" transform="rotate(-90 331.3 142)">7</text>
<text x="334.8" y="142" transform="rotate(-90 334.8 142)">8</text>
<text x="58.9" y="147.9">IO25</text>
<text x="67.7" y="144.4">IO33</text>
<text x="84.2" y="148.4">9</text>
<text x="84.2" y="144.9">8</text>
<text x="87.7" y="146.7">GPIO33</text>
<text x="104.6" y="146.7">GPIO19</text>
<text x="118.4" y="144.9">31</text>
<text x="118.4" y="148.4">30</text>
<text x="129.5" y="144.4">IO19</text>
<text x="141.8" y="147.9">IO18</text>
<text x="58.9" y="155">IO27</text>
<text x="67.7" y="151.4">IO26</text>
<text x="82.2" y="155.5">11</text>
<text x="82.2" y="152">10</text>
<text x="87.7" y="153.7">GPIO26</text>
<text x="87.7" y="150.2">GPIO25</text>
<text x="104.6" y="150.2">GPIO18</text>
<text x="106.7" y="153.7">GPIO5</text>
<text x="118.4" y="152">29</text>
<text x="118.4" y="155.5">28</text>
<text x="129.5" y="151.4">IO5</text>
<text x="141.8" y="155">IO17</text>
<text x="67.7" y="158.5">IO14</text>
<text x="82.2" y="159">12</text>
<text x="87.7" y="160.8">GPIO14</text>
<text x="87.7" y="157.3">GPIO27</text>
<text x="104.6" y="157.3">GPIO17</text>
<text x="104.6" y="160.8">GPIO16</text>
<text x="118.4" y="159">27</text>
<text x="129.5" y="158.5">IO16</text>
<text x="58.9" y="162">IO12</text>
<text x="67.7" y="165.6">GND</text>
<text x="82.2" y="166.1">14</text>
<text x="82.2" y="162.6">13</text>
<text x="87.7" y="167.9">GND</text>
<text x="87.7" y="164.3">GPIO12</text>
<text x="106.7" y="164.3">GPIO4</text>
<text x="106.7" y="167.9">GPIO0</text>
<text x="118.4" y="162.6">26</text>
<text x="118.4" y="166.1">25</text>
<text x="129.5" y="165.6">IO0</text>
<text x="141.8" y="162">IO4</text>
<text x="194.9" y="164" transform="rotate(-90 194.9 164)">IO27</text>
<text x="202" y="164" transform="rotate(-90 202 164)">IO18</text>
<text x="209" y="164" transform="rotate(-90 209 164)">IO19</text>
<text x="254.9" y="164" transform="rotate(-90 254.9 164)">IO26</text>
<text x="261.9" y="164" transform="rotate(-90 261.9 164)">IO18</text>
<text x="269" y="164" transform="rotate(-90 269 164)">IO19</text>
<text x="316.6" y="164" transform="rotate(-90 316.6 164)">IO25</text>
<text x="323.7" y="164" transform="rotate(-90 323.7 164)">IO18</text>
<text x="330.7" y="164" transform="rotate(-90 330.7 164)">IO19</text>
<text x="58.9" y="169.1">IO13</text>
<text x="82.2" y="173.1">16</text>
<text x="82.2" y="169.6">15</text>
<text x="87.7" y="171.4">GPIO13</text>
<text x="106.7" y="171.4">GPIO2</text>
<text x="118.4" y="169.6">24</text>
<text x="118.4" y="173.1">23</text>
<text x="129.5" y="172.6">IO15</text>
<text x="141.8" y="169.1">IO2</text>
<text x="198.4" y="172.8" transform="rotate(-90 198.4 172.8)">IO15</text>
<text x="205.5" y="172.8" transform="rotate(-90 205.5 172.8)">IO23</text>
<text x="258.4" y="172.8" transform="rotate(-90 258.4 172.8)">IO33</text>
<text x="265.5" y="172.8" transform="rotate(-90 265.5 172.8)">IO23</text>
<text x="320.1" y="172.8" transform="rotate(-90 320.1 172.8)">IO5</text>
<text x="327.2" y="172.8" transform="rotate(-90 327.2 172.8)">IO23</text>
<text x="82.2" y="176.7">17</text>
<text x="87.7" y="178.4">SD3</text>
<text x="87.7" y="174.9">SD2</text>
<text x="104.6" y="174.9">GPIO15</text>
<text x="110.2" y="178.4">SD1</text>
<text x="118.4" y="176.7">22</text>
<text x="82.2" y="183.7">19</text>
<text x="82.2" y="180.2">18</text>
<text x="87.7" y="185.5">5V</text>
<text x="87.7" y="182">CMD</text>
<text x="110.2" y="182">SD0</text>
<text x="110.7" y="185.5">CLK</text>
<text x="118.4" y="180.2">21</text>
<text x="118.4" y="183.7">20</text>
<text x="349.1" y="196.1">GDO2</text>
<text x="360" y="197.8">7</text>
<text x="360" y="194.3">8</text>
<text x="372.9" y="193.8">IO16</text>
<text x="381.7" y="197.3">IO12</text>
<text x="314.7" y="200.8">IO4</text>
<text x="322.4" y="201.4">3</text>
<text x="325.9" y="203.1">GDO0</text>
<text x="339" y="199.6">MISO/GDO1</text>
<text x="349.9" y="203.1">MOSI</text>
<text x="360" y="201.4">6</text>
<text x="372.9" y="200.8">IO13</text>
<text x="300.6" y="204.4">IO2</text>
<text x="322.4" y="204.9">4</text>
<text x="325.9" y="206.7">CSN</text>
<text x="351.9" y="206.7">SCK</text>
<text x="360" y="204.9">5</text>
<text x="381.7" y="204.4">IO14</text>
<text x="145.3" y="214.9">IO39</text>
<text x="189.4" y="214.9">IO36</text>
<text x="233.5" y="214.9">IO34</text>
<text x="360" y="227.8">8</text>
<text x="372.9" y="227.3">IO17</text>
<text x="31.8" y="232.5" transform="rotate(90 31.8 232.5)">IIC-Connector</text>
<text x="51.2" y="233.1">1</text>
<text x="339" y="233.1">MISO/GDO1</text>
<text x="349.1" y="229.6">GDO2</text>
<text x="360" y="231.4">7</text>
<text x="381.7" y="230.8">IO12</text>
<text x="41.4" y="234.5">GND</text>
<text x="300.6" y="237.9">IO32</text>
<text x="314.7" y="234.4">IO35</text>
<text x="322.4" y="234.9">3</text>
<text x="322.4" y="238.4">4</text>
<text x="325.9" y="236.6">GDO0</text>
<text x="349.9" y="236.6">MOSI</text>
<text x="360" y="238.4">5</text>
<text x="360" y="234.9">6</text>
<text x="372.9" y="234.4">IO13</text>
<text x="381.7" y="237.9">IO14</text>
<text x="42.1" y="241.6">VCC</text>
<text x="51.2" y="240.2">2</text>
<text x="325.9" y="240.2">CSN</text>
<text x="351.9" y="240.2">SCK</text>
<text x="42.5" y="248.6">SCL</text>
<text x="51.2" y="247.2">3</text>
<text x="60.7" y="246.7">IO22</text>
<text x="41.9" y="255.7">SDA</text>
<text x="51.2" y="254.3">4</text>
<text x="67.7" y="253.8">IO21</text>
<text x="177.1" y="255.5">IO0</text>
<text x="177.1" y="262.6">TXD</text>
<text x="184.1" y="259">EN</text>
<text x="184.1" y="266.1">RXD</text>
</g>
<g font-size="3.2">
<text x="156.6" y="32.8" transform="rotate(-90 156.6 32.8)">GND</text>
<text x="154.9" y="36.3" transform="rotate(-90 154.9 36.3)">1</text>
<text x="322.4" y="194.3">1</text>
<text x="325.9" y="196.1">GND</text>
<text x="160.6" y="215.5">2</text>
<text x="172.5" y="215.5">4</text>
<text x="204.7" y="215.5">2</text>
<text x="216.6" y="215.5">4</text>
<text x="250.6" y="215.5">2</text>
<text x="262.5" y="215.5">4</text>
<text x="160.6" y="219">1</text>
<text x="172.5" y="219">3</text>
<text x="204.7" y="219">1</text>
<text x="216.6" y="219">3</text>
<text x="250.6" y="219">1</text>
<text x="262.5" y="219">3</text>
<text x="322.4" y="227.8">1</text>
<text x="325.9" y="229.6">GND</text>
<text x="197.1" y="257.8">1</text>
<text x="197.1" y="261.3">2</text>
<text x="197.1" y="264.9">3</text>
<text x="197.1" y="268.4">4</text>
<text x="197.1" y="271.9">5</text>
</g>
<g font-size="3.2" fill="#f00">
<text x="322.4" y="197.8">2</text>
<text x="325.9" y="199.6">VCC</text>
<text x="322.4" y="231.4">2</text>
<text x="325.9" y="233.1">VCC</text>
</g>
</svg>
